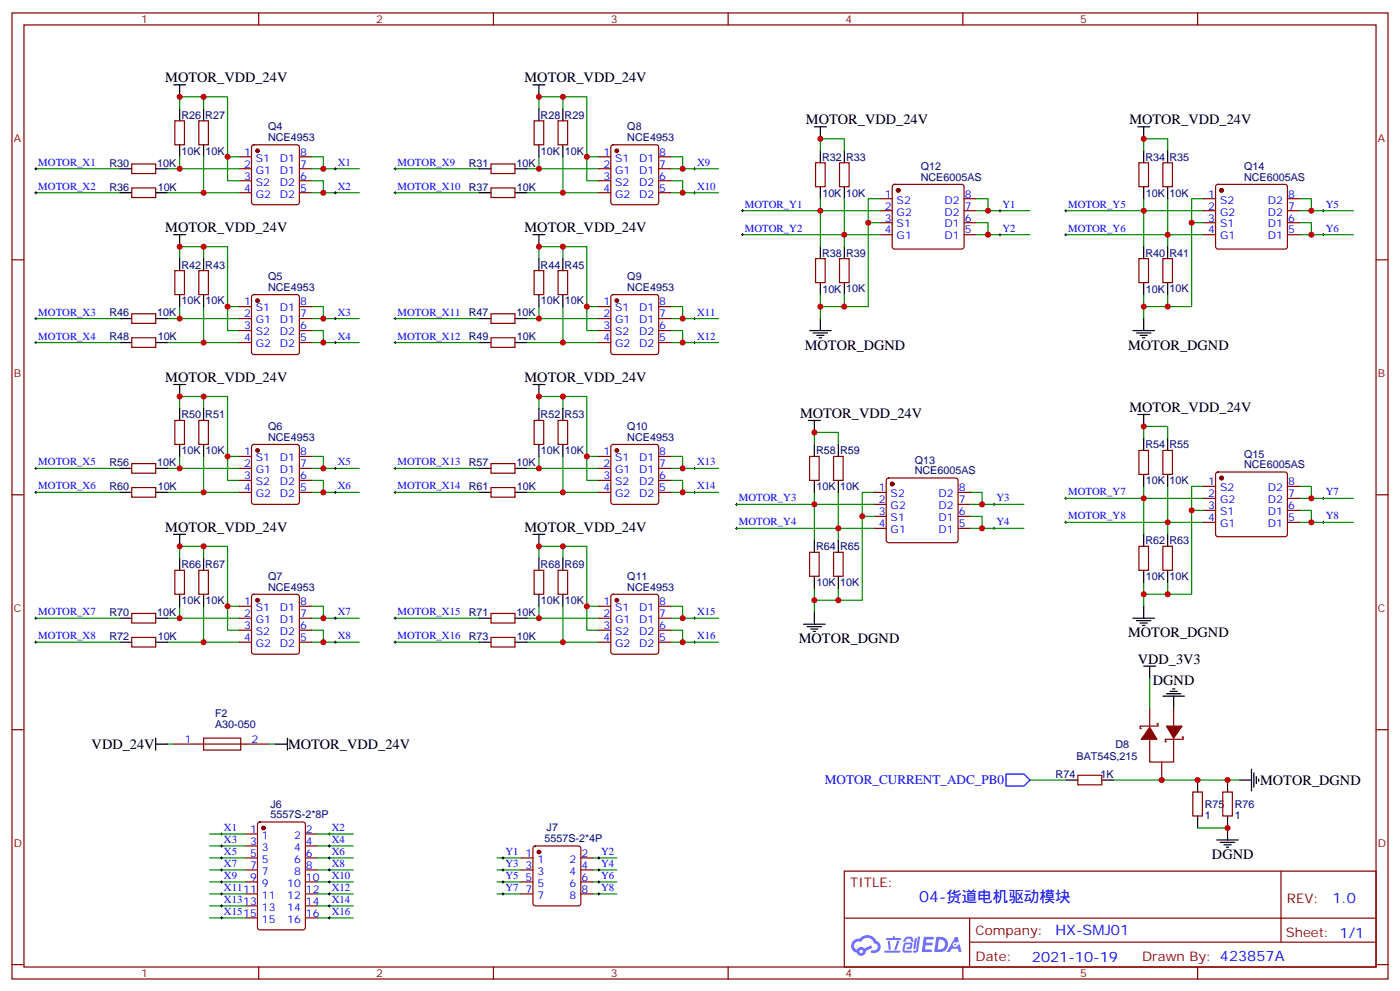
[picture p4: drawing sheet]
<svg xmlns="http://www.w3.org/2000/svg" width="412mm" height="292mm" viewBox="0 0 412 292" stroke-linecap="round" stroke-linejoin="round" font-family="sans-serif">
<g fill="none" stroke="#870000" stroke-width=".35">
<path d="M3.5 3.8h405.4v284.3h-405.4zM7.1 7.3h398.2v277.3h-398.2zM76.2 3.8v3.5M145.3 3.8v3.5M214.5 3.8v3.5M283.6 3.8v3.5M352.8 3.8v3.5M3.5 76.5h3.6M405.3 76.5h3.6M3.5 145.6h3.6M405.3 145.6h3.6M3.5 214.8h3.6"/>
<path d="M405.3 214.8h3.6M248.7 256.4h156.6v28.2h-156.6zM377.3 256.4v20.9M248.7 270.2h156.5M285.6 277.3h119.6M285.6 270.2v14.2M3.5 283.9h3.6M76.2 284.6v3.5M145.3 284.6v3.5M214.5 284.6v3.5M283.6 284.6v3.5M352.8 284.6v3.5"/>
<path d="M405.3 283.9h3.6"/>
</g>
<g fill="#5487ff">
<path d="M272.1 275.7h2.6l.3 .2-.1 .6h-2l-.1 1h1.6l.4 .4-.4 .4h-1.7l-.2 1.1 1.8 .1 .3 .3-.2 .4h-2.9z"/>
<path d="M281.4 275.8h.7l.4 1.3-.7 .3a.74 .74 0 0 0-1.1 .3 .74 .74 0 0 0 .5 1.1 .74 .74 0 0 0 .9-.7l.5-.3 .7 2.4h-.9l-.2-1h-1.9l-.5 1h-.9z"/>
<path d="M269.5 276.2h.6l-.4 2.9a.31 .31 0 0 1-.3 .3 .31 .31 0 0 1-.3-.3z"/>
<path d="M270.4 275.7h.6l-.5 4a.89 .89 0 0 1-.7 .7 .89 .89 0 0 1-.9-.3l1-.5z"/>
<path d="M266.8 275.9l.6-.2 1.2 .1 .5 1.3-.6 .1-.4-.9-1 .1a.95 .95 0 0 1-1 .8l-.1-.2z"/>
<path d="M266.4 277.6l1.8-.2a1.04 1.04 0 0 1 .6 1.1 1.04 1.04 0 0 1-.8 .9h-.7a.29 .29 0 0 1-.3-.4 .29 .29 0 0 1 .3-.2h.7l.2-.8h-1.4l-.4 1.8h1.9a.29 .29 0 0 1 .3 .3 .29 .29 0 0 1-.3 .3h-2l-.4-.3 .2-2.1z"/>
<path d="M260.5 279.8h4.4a.3 .3 0 0 1 .3 .3 .3 .3 0 0 1-.3 .3h-4.3z"/>
<path d="M264.3 276.9h.6l-.5 1.6a1.02 1.02 0 0 1-.7 1.2l-.2-.3z"/>
<path d="M261.5 276.9h.6l.3 2.4-.3 .3-.3-.2z"/>
<path d="M261.1 276.1h1.9l.2-.5h.5l-.1 .5h1.5a.29 .29 0 0 1 .3 .3 .29 .29 0 0 1-.3 .3h-3.9z"/>
<path d="M275.8 275.7l-.6 4.5h1.4a2.27 2.27 0 0 0 2.7-2.3 2.27 2.27 0 0 0-2.7-2.2zM276.6 276.5a1.5 1.5 0 0 1 1.8 1.6 1.5 1.5 0 0 1-1.9 1.3h-.3z"/>
<path d="M251.4 276.9a2.09 2.09 0 0 0 1 3.5 1.37 1.37 0 0 0 1.5 .9 1.37 1.37 0 0 0 1.1-1.4l2-1-.5-.7-1.8 1a1.4 1.4 0 0 0-2.3 .4 1.32 1.32 0 0 1-.6-1.9 1.32 1.32 0 0 1 1.9-.4 2.02 2.02 0 0 1 2-1.3 2.02 2.02 0 0 1 1.8 1.6 1.09 1.09 0 0 1 1.1 1.4 1.09 1.09 0 0 1-1.6 .7 .41 .41 0 0 0-.5 .3 .41 .41 0 0 0 .4 .5 1.89 1.89 0 0 0 2.4-1.2 1.89 1.89 0 0 0-1.2-2.4 2.98 2.98 0 0 0-5-.6l-1 .1zM253.2 280a.52 .52 0 0 1 1 0 .52 .52 0 0 1-1 0z"/>
<circle cx="281.4" cy="278" r=".28"/>
</g>
<g fill="none" stroke="#870000" stroke-width=".35">
<path d="M51.5 35.6h2.8v7h-2.8zM58.6 35.6h2.8v7h-2.8zM157.3 35.6h2.9v7h-2.9zM164.4 35.6h2.8v7h-2.8zM38.8 55.3h7.1v2.8h-7.1zM38.8 48.3h7.1v2.8h-7.1zM70.6 46.1h3.5M70.6 49.7h3.5M70.6 53.2h3.5M70.6 56.7h3.5M74.3 42.8l.5-.2h12.7l.5 .2 .2 .5v16.2l-.2 .5-.5 .3h-12.7l-.5-.3-.2-.5v-16.2zM88.2 46.1h3.5"/>
<path d="M88.2 49.7h3.5M88.2 53.2h3.5M88.2 56.7h3.5M144.6 48.3h7.1v2.8h-7.1zM144.6 55.3h7.1v2.8h-7.1zM176.4 46.1h3.5M176.4 49.7h3.5M176.4 53.2h3.5M176.4 56.7h3.5M180.2 42.8l.4-.2h12.7l.5 .2 .2 .5v16.2l-.2 .5-.5 .3h-12.7l-.5-.3-.2-.5v-16.2zM194 46.1h3.6M194 49.7h3.6"/>
<path d="M194 53.2h3.6M194 56.7h3.6M240.2 47.9h2.9v7.1h-2.9zM247.3 47.9h2.8v7.1h-2.8zM259.3 58.5h3.5M263.1 54.5l.4-.2h19.8l.5 .2 .2 .5v17.6l-.2 .5-.5 .2h-19.8l-.5-.2-.2-.5v-17.6zM284 58.5h3.5M335.5 47.9h2.8v7.1h-2.8zM342.5 47.9h2.9v7.1h-2.9zM354.5 58.5h3.6M358.3 54.5l.5-.2h19.7l.5 .2 .2 .5v17.6l-.2 .5-.5 .2h-19.7l-.5-.2-.2-.5v-17.6zM379.2 58.5h3.6"/>
<path d="M51.5 79.7h2.8v7h-2.8zM58.6 79.7h2.8v7h-2.8zM157.3 79.7h2.9v7h-2.9zM164.4 79.7h2.8v7h-2.8zM240.2 76.1h2.9v7.1h-2.9zM247.3 76.1h2.8v7.1h-2.8zM259.3 62h3.5M259.3 65.5h3.5M259.3 69.1h3.5M284 62h3.5M284 65.5h3.5M284 69.1h3.5"/>
<path d="M335.5 76.1h2.8v7.1h-2.8zM342.5 76.1h2.9v7.1h-2.9zM354.5 62h3.6M354.5 65.5h3.6M354.5 69.1h3.6M379.2 62h3.6M379.2 65.5h3.6M379.2 69.1h3.6M38.8 92.4h7.1v2.8h-7.1zM38.8 99.4h7.1v2.8h-7.1zM70.6 90.2h3.5M70.6 93.8h3.5"/>
<path d="M70.6 97.3h3.5M74.3 86.9l.5-.2h12.7l.5 .2 .2 .5v16.2l-.2 .5-.5 .3h-12.7l-.5-.3-.2-.5v-16.2zM88.2 90.2h3.5M88.2 93.8h3.5M88.2 97.3h3.5M144.6 92.4h7.1v2.8h-7.1zM144.6 99.4h7.1v2.8h-7.1zM176.4 90.2h3.5M176.4 93.8h3.5M176.4 97.3h3.5M180.2 86.9l.4-.2h12.7l.5 .2 .2 .5v16.2l-.2 .5-.5 .3h-12.7l-.5-.3-.2-.5v-16.2zM194 90.2h3.6"/>
<path d="M194 93.8h3.6M194 97.3h3.6M70.6 100.8h3.5M88.2 100.8h3.5M176.4 100.8h3.5M194 100.8h3.6M38.8 136.5h7.1v2.8h-7.1zM51.5 123.8h2.8v7h-2.8zM58.6 123.8h2.8v7h-2.8zM70.6 134.3h3.5M70.6 137.9h3.5M74.3 131l.5-.2h12.7l.5 .2 .2 .5v16.2l-.2 .5-.5 .2h-12.7l-.5-.2-.2-.5v-16.2z"/>
<path d="M88.2 134.3h3.5M88.2 137.9h3.5M144.6 136.5h7.1v2.8h-7.1zM157.3 123.8h2.9v7h-2.9zM164.4 123.8h2.8v7h-2.8zM176.4 134.3h3.5M176.4 137.9h3.5M180.2 131l.4-.2h12.7l.5 .2 .2 .5v16.2l-.2 .5-.5 .2h-12.7l-.5-.2-.2-.5v-16.2zM194 134.3h3.6M194 137.9h3.6M238.5 134.3h2.8v7.1h-2.8zM245.5 134.3h2.9v7.1h-2.9z"/>
<path d="M335.5 132.6h2.8v7h-2.8zM342.5 132.6h2.9v7h-2.9zM358.3 139.1l.5-.2h19.7l.5 .2 .2 .5v17.7l-.2 .5-.5 .2h-19.7l-.5-.3-.2-.4v-17.7zM38.8 143.5h7.1v2.8h-7.1zM70.6 141.4h3.5M70.6 144.9h3.5M88.2 141.4h3.5M88.2 144.9h3.5M144.6 143.5h7.1v2.8h-7.1zM176.4 141.4h3.5M176.4 144.9h3.5M194 141.4h3.6"/>
<path d="M194 144.9h3.6M257.5 144.9h3.6M257.5 148.4h3.6M257.5 152h3.6M257.5 155.5h3.6M261.3 140.9l.5-.2h19.7l.5 .2 .2 .5v17.6l-.2 .5-.5 .2h-19.7l-.5-.2-.2-.5v-17.6zM282.2 144.9h3.6M282.2 148.4h3.6M282.2 152h3.6M282.2 155.5h3.6M354.5 143.2h3.6M354.5 146.7h3.6"/>
<path d="M354.5 150.2h3.6M354.5 153.7h3.6M379.2 143.2h3.6M379.2 146.7h3.6M379.2 150.2h3.6M379.2 153.7h3.6M51.5 167.9h2.8v7h-2.8zM58.6 167.9h2.8v7h-2.8zM70.6 178.4h3.5M74.3 175.1l.5-.2h12.7l.5 .2 .2 .5v16.2l-.2 .5-.5 .2h-12.7l-.5-.2-.2-.5v-16.2zM88.2 178.4h3.5M157.3 167.9h2.9v7h-2.9z"/>
<path d="M164.4 167.9h2.8v7h-2.8zM176.4 178.4h3.5M180.2 175.1l.4-.2h12.7l.5 .2 .2 .5v16.2l-.2 .5-.5 .2h-12.7l-.5-.2-.2-.5v-16.2zM194 178.4h3.6M238.5 162.6h2.8v7h-2.8zM245.5 162.6h2.9v7h-2.9zM335.5 160.8h2.8v7.1h-2.8zM342.5 160.8h2.9v7.1h-2.9zM38.8 180.6h7.1v2.8h-7.1zM38.8 187.6h7.1v2.8h-7.1zM70.6 182h3.5M70.6 185.5h3.5"/>
<path d="M70.6 189h3.5M88.2 182h3.5M88.2 185.5h3.5M88.2 189h3.5M144.6 180.6h7.1v2.8h-7.1zM144.6 187.6h7.1v2.8h-7.1zM176.4 182h3.5M176.4 185.5h3.5M176.4 189h3.5M194 182h3.6M194 185.5h3.6M194 189h3.6"/>
<path d="M51.2 219h28.2M60 217.2h10.9v3.6h-10.9zM338.7 217.2v7.1h7v-7.1M338.7 208.4v5.3M340.8 213h.3v.7h-5.3v.7h.4M345.7 208.4v5.3M348.2 216.9h.3v.7h-5.2v.7h.3M317.5 228.2h7.1v2.8h-7.1zM342.2 224.3v5.3M351.4 233.1h2.8v7.1h-2.8zM360.2 233.1h2.8v7.1h-2.8zM72.3 245.5h3.5"/>
<path d="M72.3 249h3.5M72.3 252.5h3.5M72.3 256h3.5M72.3 259.6h3.5M76.1 242.1l.5-.2h12.7l.6 .5 .1 30.6-.5 .6-12.9 .1-.7-.5-.1-30.6zM90 245.5h3.5M90 249h3.5M90 252.5h3.5M90 256h3.5M90 259.6h3.5M153.5 252.5h3.5M153.5 256h3.5"/>
<path d="M153.5 259.6h3.5M157.2 249.2l.5-.2h12.7l.5 .2 .2 .5v16.2l-.2 .5-.5 .2h-12.7l-.5-.2-.2-.5v-16.2zM171.1 252.5h3.5M171.1 256h3.5M171.1 259.6h3.5M72.3 270.2h3.5M72.3 266.6h3.5M72.3 263.1h3.5M90 270.2h3.5M90 266.6h3.5M90 263.1h3.5M153.5 263.1h3.5"/>
<path d="M171.1 263.1h3.5"/>
</g>
<g fill="#870000" stroke="#870000" stroke-width=".35">
<path d="M343.6 213.7h4.6l-2.5 3.5z"/>
<path d="M338.7 214.1l2.1 3.5h-4.6z"/>
<circle cx="75.8" cy="44.4" r=".53"/>
<circle cx="75.8" cy="88.5" r=".53"/>
<circle cx="75.8" cy="132.6" r=".53"/>
<circle cx="75.8" cy="176.7" r=".53"/>
<circle cx="181.7" cy="44.4" r=".53"/>
<circle cx="181.7" cy="88.5" r=".53"/>
<circle cx="181.7" cy="132.6" r=".53"/>
<circle cx="181.7" cy="176.7" r=".53"/>
<circle cx="77.6" cy="243.7" r=".53"/>
<circle cx="158.7" cy="250.8" r=".53"/>
<circle cx="264.6" cy="56" r=".53"/>
<circle cx="262.8" cy="142.5" r=".53"/>
<circle cx="359.8" cy="56" r=".53"/>
<circle cx="359.8" cy="140.7" r=".53"/>
</g>
<g fill="none" stroke="#000" stroke-width=".35">
<path d="M51.2 25h3.5M52.9 25v3.5M52.9 32v3.6M60 32v3.6M157 25h3.5M158.7 25v3.5M158.7 32v3.6M165.8 32v3.6M239.9 37.3h3.5M241.7 37.3v3.6M335.1 37.3h3.6M336.9 37.3v3.6"/>
<path d="M35.3 56.7h3.5M35.3 49.7h3.5M45.9 56.7h3.5M45.9 49.7h3.5M52.9 42.6v3.5M60 42.6v3.5M141.1 56.7h3.5M141.1 49.7h3.5M151.7 56.7h3.5M151.7 49.7h3.5M158.7 42.6v3.5M165.8 42.6v3.5"/>
<path d="M241.7 44.4v3.5M241.7 55v3.5M248.7 44.4v3.5M248.7 55v3.5M336.9 44.4v3.5M336.9 55v3.5M344 44.4v3.5M344 55v3.5M51.2 69.1h3.5M52.9 69.1v3.5M52.9 76.1v3.6M60 76.1v3.6"/>
<path d="M157 69.1h3.5M158.7 69.1v3.5M158.7 76.1v3.6M165.8 76.1v3.6M241.7 72.6v3.5M248.7 72.6v3.5M336.9 72.6v3.5M344 72.6v3.5M35.3 93.8h3.5M45.9 93.8h3.5M52.9 86.7v3.5M60 86.7v3.5"/>
<path d="M141.1 93.8h3.5M151.7 93.8h3.5M158.7 86.7v3.5M165.8 86.7v3.5M238.5 97.3h6.3M239.5 98h4.3M240.6 98.7h2.1M241.3 99.4h.7M241.7 83.2v3.5M241.7 93.8v3.5M248.7 83.2v3.5M333.7 97.3h6.4"/>
<path d="M334.8 98h4.2M335.8 98.7h2.2M336.5 99.4h.8M336.9 83.2v3.5M336.9 93.8v3.5M344 83.2v3.5M35.3 100.8h3.5M45.9 100.8h3.5M51.2 113.2h3.5M52.9 113.2v3.5M141.1 100.8h3.5M151.7 100.8h3.5"/>
<path d="M157 113.2h3.5M158.7 113.2v3.5M35.3 137.9h3.5M45.9 137.9h3.5M52.9 120.2v3.6M52.9 130.8v3.5M60 120.2v3.6M60 130.8v3.5M141.1 137.9h3.5M151.7 137.9h3.5M158.7 120.2v3.6M158.7 130.8v3.5"/>
<path d="M165.8 120.2v3.6M165.8 130.8v3.5M238.1 123.8h3.6M239.9 123.8v3.5M239.9 130.8v3.5M246.9 130.8v3.5M335.1 122h3.6M336.9 122v3.5M336.9 129v3.6M336.9 139.6v3.6M344 129v3.6M344 139.6v3.6"/>
<path d="M35.3 144.9h3.5M45.9 144.9h3.5M51.2 157.3h3.5M52.9 157.3v3.5M141.1 144.9h3.5M151.7 144.9h3.5M157 157.3h3.5M158.7 157.3v3.5M239.9 141.4v3.5M239.9 159v3.6M246.9 141.4v3.5M246.9 159v3.6"/>
<path d="M336.9 157.3v3.5M344 157.3v3.5M52.9 164.3v3.6M52.9 174.9v3.5M60 164.3v3.6M60 174.9v3.5M158.7 164.3v3.6M158.7 174.9v3.5M165.8 164.3v3.6M165.8 174.9v3.5M239.9 169.6v3.5M246.9 169.6v3.5"/>
<path d="M336.9 167.9v3.5M336.9 178.4v3.6M344 167.9v3.5M35.3 182h3.5M35.3 189h3.5M45.9 182h3.5M45.9 189h3.5M141.1 182h3.5M141.1 189h3.5M151.7 182h3.5M151.7 189h3.5M236.7 183.7h6.4"/>
<path d="M237.8 184.4h4.2M238.8 185.1h2.1M239.5 185.8h.7M239.9 180.2v3.5M333.7 182h6.4M334.8 182.7h4.2M335.8 183.4h2.2M336.5 184.1h.8M336.9 196.1h3.5M338.7 196.1v3.5M45.9 219h3.5M45.9 217.2v3.6"/>
<path d="M81.1 219h3.6M84.7 217.2v3.6M342.5 204.9h6.4M343.6 204.2h4.2M344.7 203.5h2.1M345.4 202.8h.7M345.7 204.9v3.5M314 229.6h3.5M324.6 229.6h3.5M352.8 229.6v3.5M361.6 229.6v3.5M365.1 229.6h3.6"/>
<path d="M368.7 226.4v6.4M369.4 227.5v4.2M370.1 228.5v2.1M370.8 229.2v.7M352.8 240.2v3.5M358.4 247.2h6.4M359.5 247.9h4.2M360.5 248.6h2.2M361.2 249.3h.7M361.6 240.2v7"/>
</g>
<g fill="none" stroke="#008700" stroke-width=".35">
<path d="M52.9 32v-3.5h14.1v24.7h3.6M60 28.5v3.5M158.7 32v-3.5h14.2v24.7h3.5M165.8 28.5v3.5M10.6 56.7h24.7M10.6 49.7h24.7M49.4 56.7h21.2M49.4 49.7h3.5M52.9 46.1v3.6h17.7M60 46.1v10.6M67 46.1h3.6M91.7 46.1h3.5v3.6h-3.5"/>
<path d="M91.7 53.2h3.5v3.5h-3.5M95.2 56.7h10.6M95.2 49.7h10.6M116.4 56.7h24.7M116.4 49.7h24.7M155.2 56.7h21.2M155.2 49.7h3.5M158.7 46.1v3.6h17.7M165.8 46.1v10.6M172.9 46.1h3.5M197.6 53.2h3.5v3.5h-3.5M197.6 46.1h3.5v3.6h-3.5"/>
<path d="M201.1 56.7h10.6M201.1 49.7h10.6M241.7 58.5v3.5h17.6M241.7 44.4v-3.5h7v3.5M248.7 58.5v10.6h-30M259.3 58.5h-3.5v31.7h-7.1M287.5 58.5h3.5v3.5h-3.5M336.9 44.4v-3.5h7.1v3.5M336.9 58.5v3.5h17.6M344 58.5v10.6h-30M354.5 58.5h-3.5v31.7h-7M382.8 58.5h3.5v3.5h-3.5"/>
<path d="M52.9 76.1v-3.5h14.1v24.7h3.6M60 72.6v3.5M158.7 76.1v-3.5h14.2v24.7h3.5M165.8 72.6v3.5M218.7 62h23v10.6M255.8 65.5h3.5M259.3 69.1h-10.6v3.5M287.5 65.5h3.5v3.6h-3.5M291 62h12.4M291 69.1h12.4M314 62h22.9v10.6M351 65.5h3.5"/>
<path d="M354.5 69.1h-10.5v3.5M382.8 65.5h3.5v3.6h-3.5M386.3 62h12.3M386.3 69.1h12.3M10.6 93.8h24.7M49.4 93.8h3.5M52.9 90.2v3.6h17.7M60 90.2v10.6M67 90.2h3.6M91.7 97.3h3.5v3.5h-3.5M91.7 90.2h3.5v3.6h-3.5M95.2 93.8h10.6"/>
<path d="M116.4 93.8h24.7M155.2 93.8h3.5M158.7 90.2v3.6h17.7M165.8 90.2v10.6M172.9 90.2h3.5M197.6 97.3h3.5v3.5h-3.5M197.6 90.2h3.5v3.6h-3.5M201.1 93.8h10.6M241.7 86.7v7.1M248.7 86.7v3.5h-7M336.9 86.7v7.1M344 86.7v3.5h-7.1"/>
<path d="M10.6 100.8h24.7M49.4 100.8h21.2M60 116.7v3.5M95.2 100.8h10.6M116.4 100.8h24.7M155.2 100.8h21.2M165.8 116.7v3.5M201.1 100.8h10.6M10.6 137.9h24.7M49.4 137.9h3.5M52.9 120.2v-3.5h14.1v24.7h3.6M52.9 134.3v3.6h17.7"/>
<path d="M60 134.3v10.6M67 134.3h3.6M91.7 134.3h3.5v3.6h-3.5M95.2 137.9h10.6M116.4 137.9h24.7M155.2 137.9h3.5M158.7 120.2v-3.5h14.2v24.7h3.5M158.7 134.3v3.6h17.7M165.8 134.3v10.6M172.9 134.3h3.5M197.6 134.3h3.5v3.6h-3.5M201.1 137.9h10.6"/>
<path d="M239.9 130.8v-3.5h7v3.5M336.9 129v-3.5h7.1v3.5M10.6 144.9h24.7M49.4 144.9h21.2M91.7 141.4h3.5v3.5h-3.5M95.2 144.9h10.6M116.4 144.9h24.7M155.2 144.9h21.2M197.6 141.4h3.5v3.5h-3.5M201.1 144.9h10.6M217 148.4h22.9v10.6M239.9 144.9v3.5h17.6"/>
<path d="M246.9 144.9v10.6h-29.9M254 152h3.5M257.5 144.9h-3.5v31.8h-7.1M257.5 155.5h-10.6v3.5M285.8 152h3.5v3.5h-3.5M285.8 144.9h3.5v3.5h-3.5M289.3 155.5h12.3M289.3 148.4h12.3M314 146.7h22.9v10.6M336.9 143.2v3.5h17.6M344 143.2v10.5h-30M351 150.2h3.5"/>
<path d="M354.5 143.2h-3.5v31.7h-7M354.5 153.7h-10.5v3.6M382.8 150.2h3.5v3.5h-3.5M382.8 143.2h3.5v3.5h-3.5M386.3 153.7h12.3M386.3 146.7h12.3M52.9 164.3v-3.5h14.1v24.7h3.6M52.9 178.4v3.6h17.7M60 160.8v3.5M60 178.4v10.6M67 178.4h3.6M91.7 178.4h3.5v3.6h-3.5"/>
<path d="M158.7 164.3v-3.5h14.2v24.7h3.5M158.7 178.4v3.6h17.7M165.8 160.8v3.5M165.8 178.4v10.6M172.9 178.4h3.5M197.6 178.4h3.5v3.6h-3.5M239.9 173.1v7.1M246.9 173.1v3.6h-7M336.9 171.4v7M344 171.4v3.5h-7.1M10.6 189h24.7M10.6 182h24.7"/>
<path d="M49.4 189h21.2M49.4 182h3.5M91.7 185.5h3.5v3.5h-3.5M95.2 189h10.6M95.2 182h10.6M116.4 189h24.7M116.4 182h24.7M155.2 189h21.2M155.2 182h3.5M197.6 185.5h3.5v3.5h-3.5M201.1 189h10.6M201.1 182h10.6"/>
<path d="M338.7 199.6v8.8M49.4 219h1.8M79.4 219h1.7M303.4 229.6h10.6M328.1 229.6h37M61.7 245.5h10.6M61.7 249h10.6M61.7 252.5h10.6M61.7 256h10.6M61.7 259.6h10.6M93.5 245.5h10.6M93.5 249h10.6"/>
<path d="M93.5 252.5h10.6M93.5 256h10.6M93.5 259.6h10.6M146.4 252.5h7.1M146.4 256h7.1M146.4 259.6h7.1M174.6 252.5h7.1M174.6 256h7.1M174.6 259.6h7.1M352.8 243.7h8.8M61.7 263.1h10.6M61.7 266.6h10.6"/>
<path d="M61.7 270.2h10.6M93.5 263.1h10.6M93.5 266.6h10.6M93.5 270.2h10.6M146.4 263.1h7.1M174.6 263.1h7.1"/>
</g>
<g fill="none" stroke="#000" stroke-width=".29">
<path d="M10.2 49.7h.7M10.2 56.7h.7M10.6 49.3v.7M10.6 56.4v.7M98.4 49.7h.7M98.4 56.7h.7M98.8 49.3v.7M98.8 56.4v.7M116.1 49.7h.7M116.1 56.7h.7M116.4 49.3v.7M116.4 56.4v.7"/>
<path d="M204.3 49.7h.7M204.3 56.7h.7M204.6 49.3v.7M204.6 56.4v.7M218.4 62h.7M218.4 69.1h.7M218.7 61.7v.7M218.7 68.7v.7M294.2 62h.7M294.2 69.1h.7M294.6 61.7v.7M294.6 68.7v.7"/>
<path d="M313.6 62h.7M313.6 69.1h.7M314 61.7v.7M314 68.7v.7M389.5 62h.7M389.5 69.1h.7M389.8 61.7v.7M389.8 68.7v.7M10.2 93.8h.7M10.6 93.4v.7M98.4 93.8h.7M98.8 93.4v.7"/>
<path d="M116.1 93.8h.7M116.4 93.4v.7M204.3 93.8h.7M204.6 93.4v.7M10.2 100.8h.7M10.6 100.5v.7M98.4 100.8h.7M98.8 100.5v.7M116.1 100.8h.7M116.4 100.5v.7M204.3 100.8h.7M204.6 100.5v.7"/>
<path d="M10.2 137.9h.7M10.6 137.5v.7M98.4 137.9h.7M98.8 137.5v.7M116.1 137.9h.7M116.4 137.5v.7M204.3 137.9h.7M204.6 137.5v.7M10.2 144.9h.7M10.6 144.6v.7M98.4 144.9h.7M98.8 144.6v.7"/>
<path d="M116.1 144.9h.7M116.4 144.6v.7M204.3 144.9h.7M204.6 144.6v.7M216.6 155.5h.7M216.6 148.4h.7M217 148.1v.7M217 155.2v.7M292.5 155.5h.7M292.5 148.4h.7M292.8 148.1v.7M292.8 155.2v.7"/>
<path d="M313.6 153.7h.7M313.6 146.7h.7M314 146.3v.7M314 153.4v.7M389.5 153.7h.7M389.5 146.7h.7M389.8 146.3v.7M389.8 153.4v.7M10.2 189h.7M10.2 182h.7M10.6 181.6v.7M10.6 188.7v.7"/>
<path d="M98.4 189h.7M98.4 182h.7M98.8 181.6v.7M98.8 188.7v.7M116.1 189h.7M116.1 182h.7M116.4 181.6v.7M116.4 188.7v.7M204.3 189h.7M204.3 182h.7M204.6 181.6v.7M204.6 188.7v.7"/>
<path d="M64.9 245.5h.7M64.9 249h.7M64.9 252.5h.7M64.9 256h.7M64.9 259.6h.7M65.3 245.1v.7M65.3 248.6v.7M65.3 252.2v.7M65.3 255.7v.7M65.3 259.2v.7M96.7 245.5h.7M96.7 249h.7"/>
<path d="M96.7 252.5h.7M96.7 256h.7M96.7 259.6h.7M97 245.1v.7M97 248.6v.7M97 252.2v.7M97 255.7v.7M97 259.2v.7M147.8 252.5h.7M147.8 256h.7M147.8 259.6h.7M148.2 252.2v.7"/>
<path d="M148.2 255.7v.7M148.2 259.2v.7M176 252.5h.7M176 256h.7M176 259.6h.7M176.4 252.2v.7M176.4 255.7v.7M176.4 259.2v.7M64.9 263.1h.7M64.9 266.6h.7M64.9 270.2h.7M65.3 262.7v.8"/>
<path d="M65.3 266.3v.7M65.3 269.8v.7M96.7 263.1h.7M96.7 266.6h.7M96.7 270.2h.7M97 262.7v.8M97 266.3v.7M97 269.8v.7M147.8 263.1h.7M148.2 262.7v.8M176 263.1h.7M176.4 262.7v.8"/>
</g>
<path d="M296.3 227.8h5.3l1.8 1.8-1.8 1.8h-5.3z" fill="none" stroke="#00f" stroke-width=".35"/>
<g fill="#c00">
<circle cx="52.9" cy="49.7" r=".88"/>
<circle cx="60" cy="56.7" r=".88"/>
<circle cx="67" cy="46.1" r=".88"/>
<circle cx="60" cy="28.5" r=".88"/>
<circle cx="52.9" cy="28.5" r=".88"/>
<circle cx="60" cy="72.6" r=".88"/>
<circle cx="67" cy="90.2" r=".88"/>
<circle cx="60" cy="100.8" r=".88"/>
<circle cx="52.9" cy="93.8" r=".88"/>
<circle cx="60" cy="116.7" r=".88"/>
<circle cx="67" cy="134.3" r=".88"/>
<circle cx="60" cy="144.9" r=".88"/>
<circle cx="52.9" cy="137.9" r=".88"/>
<circle cx="60" cy="160.8" r=".88"/>
<circle cx="67" cy="178.4" r=".88"/>
<circle cx="60" cy="189" r=".88"/>
<circle cx="52.9" cy="182" r=".88"/>
<circle cx="95.3" cy="56.7" r=".88"/>
<circle cx="95.3" cy="49.7" r=".88"/>
<circle cx="95.3" cy="93.8" r=".88"/>
<circle cx="95.3" cy="100.8" r=".88"/>
<circle cx="95.3" cy="144.9" r=".88"/>
<circle cx="95.3" cy="137.9" r=".88"/>
<circle cx="95.3" cy="182" r=".88"/>
<circle cx="95.3" cy="189" r=".88"/>
<circle cx="201.1" cy="49.7" r=".88"/>
<circle cx="201.1" cy="56.7" r=".88"/>
<circle cx="165.8" cy="28.5" r=".88"/>
<circle cx="172.9" cy="46.1" r=".88"/>
<circle cx="165.8" cy="56.7" r=".88"/>
<circle cx="158.8" cy="49.7" r=".88"/>
<circle cx="201.1" cy="93.8" r=".88"/>
<circle cx="201.1" cy="100.8" r=".88"/>
<circle cx="165.8" cy="72.6" r=".88"/>
<circle cx="172.9" cy="90.2" r=".88"/>
<circle cx="165.8" cy="100.8" r=".88"/>
<circle cx="158.8" cy="93.8" r=".88"/>
<circle cx="201.1" cy="137.9" r=".88"/>
<circle cx="201.1" cy="144.9" r=".88"/>
<circle cx="165.8" cy="116.7" r=".88"/>
<circle cx="172.9" cy="134.3" r=".88"/>
<circle cx="165.8" cy="144.9" r=".88"/>
<circle cx="158.8" cy="137.9" r=".88"/>
<circle cx="201.1" cy="182" r=".88"/>
<circle cx="201.1" cy="189" r=".88"/>
<circle cx="165.8" cy="160.8" r=".88"/>
<circle cx="172.9" cy="178.4" r=".88"/>
<circle cx="165.8" cy="189" r=".88"/>
<circle cx="158.8" cy="182" r=".88"/>
<circle cx="52.9" cy="72.6" r=".88"/>
<circle cx="158.8" cy="28.5" r=".88"/>
<circle cx="158.8" cy="72.6" r=".88"/>
<circle cx="158.8" cy="116.7" r=".88"/>
<circle cx="52.9" cy="116.7" r=".88"/>
<circle cx="52.9" cy="160.8" r=".88"/>
<circle cx="158.8" cy="160.8" r=".88"/>
<circle cx="241.7" cy="62" r=".88"/>
<circle cx="248.7" cy="69.1" r=".88"/>
<circle cx="241.7" cy="90.2" r=".88"/>
<circle cx="291" cy="62" r=".88"/>
<circle cx="291" cy="69.1" r=".88"/>
<circle cx="289.3" cy="155.5" r=".88"/>
<circle cx="289.3" cy="148.4" r=".88"/>
<circle cx="239.9" cy="176.7" r=".88"/>
<circle cx="246.9" cy="155.5" r=".88"/>
<circle cx="239.9" cy="148.4" r=".88"/>
<circle cx="386.3" cy="69.1" r=".88"/>
<circle cx="386.3" cy="62" r=".88"/>
<circle cx="336.9" cy="90.2" r=".88"/>
<circle cx="344" cy="69.1" r=".88"/>
<circle cx="336.9" cy="62" r=".88"/>
<circle cx="386.3" cy="153.7" r=".88"/>
<circle cx="386.3" cy="146.7" r=".88"/>
<circle cx="336.9" cy="174.9" r=".88"/>
<circle cx="344" cy="153.7" r=".88"/>
<circle cx="336.9" cy="146.7" r=".88"/>
<circle cx="361.6" cy="243.7" r=".88"/>
<circle cx="361.6" cy="229.6" r=".88"/>
<circle cx="352.8" cy="229.6" r=".88"/>
<circle cx="342.2" cy="229.6" r=".88"/>
<circle cx="241.7" cy="40.9" r=".88"/>
<circle cx="248.7" cy="90.2" r=".88"/>
<circle cx="255.8" cy="65.5" r=".88"/>
<circle cx="344" cy="90.2" r=".88"/>
<circle cx="336.9" cy="40.9" r=".88"/>
<circle cx="351" cy="65.5" r=".88"/>
<circle cx="344" cy="174.9" r=".88"/>
<circle cx="351" cy="150.2" r=".88"/>
<circle cx="336.9" cy="125.5" r=".88"/>
<circle cx="239.9" cy="127.3" r=".88"/>
<circle cx="246.9" cy="176.7" r=".88"/>
<circle cx="254" cy="152" r=".88"/>
</g>
<text font-size="4.6" fill="#00f" x="270.8" y="265.4">04-货道电机驱动模块</text>
<g font-size="4.2">
<text x="48.7" y="24.3">MOTOR_VDD_24V</text>
<text x="154.5" y="24.3">MOTOR_VDD_24V</text>
<text x="237.4" y="36.6">MOTOR_VDD_24V</text>
<text x="332.7" y="36.6">MOTOR_VDD_24V</text>
<text x="48.7" y="68.4">MOTOR_VDD_24V</text>
<text x="154.5" y="68.4">MOTOR_VDD_24V</text>
<text x="237.1" y="102.9">MOTOR_DGND</text>
<text x="332.3" y="102.9">MOTOR_DGND</text>
<text x="48.7" y="112.5">MOTOR_VDD_24V</text>
<text x="154.5" y="112.5">MOTOR_VDD_24V</text>
<text x="235.7" y="123">MOTOR_VDD_24V</text>
<text x="332.7" y="121.3">MOTOR_VDD_24V</text>
<text x="48.7" y="156.6">MOTOR_VDD_24V</text>
<text x="154.5" y="156.6">MOTOR_VDD_24V</text>
<text x="235.3" y="189.4">MOTOR_DGND</text>
<text x="332.3" y="187.6">MOTOR_DGND</text>
<text x="335.1" y="195.4">VDD_3V3</text>
<text x="339.6" y="201.7">DGND</text>
<text x="27" y="220.4">VDD_24V</text>
<text x="84.8" y="220.4">MOTOR_VDD_24V</text>
<text x="371.2" y="231">MOTOR_DGND</text>
<text x="357" y="252.9">DGND</text>
</g>
<g font-size="4.2" fill="#00f">
<text x="392.5" y="265.7">1.0</text>
<text x="310.9" y="275.2">HX-SMJ01</text>
<text x="304" y="283">2021-10-19</text>
</g>
<text font-size="3.9" fill="#00f" x="243" y="230.8">MOTOR_CURRENT_ADC_PB0</text>
<g font-size="3.9" fill="#800">
<text x="250.5" y="261">TITLE:</text>
<text x="379.1" y="265.7">REV:</text>
<text x="287.4" y="275.2">Company:</text>
<text x="378.7" y="275.8">Sheet: 1/1</text>
<text x="287.4" y="282.9">Date:</text>
<text x="336.4" y="282.9">Drawn By: 423857A</text>
</g>
<g font-size="3.2" fill="#800">
<text x="41.6" y="6.8">1</text>
<text x="110.8" y="6.8">2</text>
<text x="179.9" y="6.8">3</text>
<text x="249.1" y="6.8">4</text>
<text x="318.2" y="6.8">5</text>
<text x="4.1" y="41.9">A</text>
<text x="405.9" y="41.9">A</text>
<text x="4.1" y="111.1">B</text>
<text x="405.9" y="111.1">B</text>
<text x="4.1" y="180.2">C</text>
<text x="405.9" y="180.2">C</text>
<text x="4.1" y="249.3">D</text>
<text x="405.9" y="249.3">D</text>
<text x="41.6" y="287.6">1</text>
<text x="110.8" y="287.6">2</text>
<text x="179.9" y="287.6">3</text>
<text x="249.1" y="287.6">4</text>
<text x="318.2" y="287.6">5</text>
</g>
<g font-size="3.2" fill="#000080">
<text x="53.4" y="34.9">R26</text>
<text x="60.5" y="34.9">R27</text>
<text x="159.3" y="34.9">R28</text>
<text x="166.3" y="34.9">R29</text>
<text x="78.9" y="41.6">NCE4953</text>
<text x="78.9" y="38.4">Q4</text>
<text x="184.8" y="41.6">NCE4953</text>
<text x="184.8" y="38.4">Q8</text>
<text x="53.5" y="45.5">10K</text>
<text x="60.6" y="45.5">10K</text>
<text x="159.3" y="45.5">10K</text>
<text x="166.4" y="45.5">10K</text>
<text x="242.2" y="47.3">R32</text>
<text x="249.2" y="47.3">R33</text>
<text x="337.4" y="47.3">R34</text>
<text x="344.5" y="47.3">R35</text>
<text x="32.3" y="49.1">R30</text>
<text x="46.3" y="49.1">10K</text>
<text x="138.1" y="49.1">R31</text>
<text x="152.2" y="49.1">10K</text>
<text x="271.2" y="53.2">NCE6005AS</text>
<text x="271.2" y="50">Q12</text>
<text x="366.5" y="53.2">NCE6005AS</text>
<text x="366.5" y="50">Q14</text>
<text x="32.3" y="56.1">R36</text>
<text x="46.4" y="56.1">10K</text>
<text x="138.1" y="56.1">R37</text>
<text x="152.3" y="56.1">10K</text>
<text x="242.2" y="57.9">10K</text>
<text x="249.3" y="57.9">10K</text>
<text x="337.5" y="57.9">10K</text>
<text x="344.5" y="57.9">10K</text>
<text x="242.2" y="75.5">R38</text>
<text x="249.2" y="75.5">R39</text>
<text x="337.4" y="75.5">R40</text>
<text x="344.5" y="75.5">R41</text>
<text x="53.4" y="79">R42</text>
<text x="60.5" y="79">R43</text>
<text x="78.9" y="82.5">Q5</text>
<text x="159.3" y="79">R44</text>
<text x="166.3" y="79">R45</text>
<text x="184.8" y="82.5">Q9</text>
<text x="53.5" y="89.6">10K</text>
<text x="60.6" y="89.6">10K</text>
<text x="78.9" y="85.7">NCE4953</text>
<text x="159.3" y="89.6">10K</text>
<text x="166.4" y="89.6">10K</text>
<text x="184.8" y="85.7">NCE4953</text>
<text x="242.2" y="86.1">10K</text>
<text x="249.3" y="86.1">10K</text>
<text x="337.5" y="86.1">10K</text>
<text x="344.5" y="86.1">10K</text>
<text x="32.3" y="93.2">R46</text>
<text x="46.3" y="93.2">10K</text>
<text x="138.1" y="93.2">R47</text>
<text x="152.2" y="93.2">10K</text>
<text x="32.3" y="100.2">R48</text>
<text x="46.4" y="100.2">10K</text>
<text x="138.1" y="100.2">R49</text>
<text x="152.3" y="100.2">10K</text>
<text x="53.4" y="123.1">R50</text>
<text x="60.5" y="123.1">R51</text>
<text x="159.3" y="123.1">R52</text>
<text x="166.3" y="123.1">R53</text>
<text x="78.9" y="129.8">NCE4953</text>
<text x="78.9" y="126.6">Q6</text>
<text x="184.8" y="129.8">NCE4953</text>
<text x="184.8" y="126.6">Q10</text>
<text x="337.4" y="131.9">R54</text>
<text x="344.5" y="132">R55</text>
<text x="32.3" y="137.2">R56</text>
<text x="46.3" y="137.2">10K</text>
<text x="53.5" y="133.7">10K</text>
<text x="60.6" y="133.7">10K</text>
<text x="138.1" y="137.2">R57</text>
<text x="152.2" y="137.2">10K</text>
<text x="159.3" y="133.7">10K</text>
<text x="166.4" y="133.7">10K</text>
<text x="240.4" y="133.7">R58</text>
<text x="247.5" y="133.7">R59</text>
<text x="269.4" y="136.5">Q13</text>
<text x="366.5" y="137.9">NCE6005AS</text>
<text x="366.5" y="134.7">Q15</text>
<text x="269.4" y="139.6">NCE6005AS</text>
<text x="337.5" y="142.5">10K</text>
<text x="344.5" y="142.5">10K</text>
<text x="32.3" y="144.3">R60</text>
<text x="46.4" y="144.3">10K</text>
<text x="138.1" y="144.3">R61</text>
<text x="152.3" y="144.3">10K</text>
<text x="240.5" y="144.3">10K</text>
<text x="247.5" y="144.3">10K</text>
<text x="240.4" y="161.9">R64</text>
<text x="247.5" y="161.9">R65</text>
<text x="337.4" y="160.2">R62</text>
<text x="344.5" y="160.2">R63</text>
<text x="53.4" y="167.2">R66</text>
<text x="60.5" y="167.2">R67</text>
<text x="159.3" y="167.2">R68</text>
<text x="166.3" y="167.2">R69</text>
<text x="78.9" y="173.8">NCE4953</text>
<text x="78.9" y="170.7">Q7</text>
<text x="184.8" y="173.8">NCE4953</text>
<text x="184.8" y="170.7">Q11</text>
<text x="240.5" y="172.5">10K</text>
<text x="247.5" y="172.5">10K</text>
<text x="337.5" y="170.8">10K</text>
<text x="344.5" y="170.8">10K</text>
<text x="53.5" y="177.8">10K</text>
<text x="60.6" y="177.8">10K</text>
<text x="159.3" y="177.8">10K</text>
<text x="166.4" y="177.8">10K</text>
<text x="32.3" y="181.3">R70</text>
<text x="46.3" y="181.3">10K</text>
<text x="138.1" y="181.3">R71</text>
<text x="152.2" y="181.3">10K</text>
<text x="32.3" y="188.4">R72</text>
<text x="46.4" y="188.4">10K</text>
<text x="138.1" y="188.4">R73</text>
<text x="152.3" y="188.4">10K</text>
<text x="63.3" y="214.3">A30-050</text>
<text x="63.3" y="211.1">F2</text>
<text x="328.6" y="220.2">D8</text>
<text x="317.1" y="223.6">BAT54S,215</text>
<text x="311" y="228.9">R74</text>
<text x="324.1" y="229">1K</text>
<text x="79.7" y="237.8">J6</text>
<text x="354.9" y="237.8">R75</text>
<text x="363.7" y="237.8">R76</text>
<text x="79.7" y="240.8">5557S-2*8P</text>
<text x="161" y="244.7">J7</text>
<text x="354.9" y="241">1</text>
<text x="363.7" y="241">1</text>
<text x="160.4" y="247.8">5557S-2*4P</text>
</g>
<g font-size="3.2" fill="#00f">
<text x="71.9" y="45.8">1</text>
<text x="75.4" y="47.6">S1</text>
<text x="82.4" y="47.6">D1</text>
<text x="88.4" y="45.8">8</text>
<text x="177.7" y="45.8">1</text>
<text x="181.2" y="47.6">S1</text>
<text x="188.3" y="47.6">D1</text>
<text x="194.2" y="45.8">8</text>
<text x="11.3" y="48.8">MOTOR_X1</text>
<text x="71.9" y="49.3">2</text>
<text x="71.9" y="52.8">3</text>
<text x="75.4" y="51.1">G1</text>
<text x="82.4" y="51.1">D1</text>
<text x="88.4" y="52.8">6</text>
<text x="88.4" y="49.3">7</text>
<text x="99.5" y="48.8">X1</text>
<text x="117.1" y="48.8">MOTOR_X9</text>
<text x="177.7" y="49.3">2</text>
<text x="177.7" y="52.8">3</text>
<text x="181.2" y="51.1">G1</text>
<text x="188.3" y="51.1">D1</text>
<text x="194.2" y="52.8">6</text>
<text x="194.2" y="49.3">7</text>
<text x="205.3" y="48.8">X9</text>
<text x="11.3" y="55.8">MOTOR_X2</text>
<text x="71.9" y="56.4">4</text>
<text x="75.4" y="54.6">S2</text>
<text x="75.4" y="58.1">G2</text>
<text x="82.4" y="58.1">D2</text>
<text x="82.4" y="54.6">D2</text>
<text x="88.4" y="56.4">5</text>
<text x="99.5" y="55.8">X2</text>
<text x="117.1" y="55.8">MOTOR_X10</text>
<text x="177.7" y="56.4">4</text>
<text x="181.2" y="54.6">S2</text>
<text x="181.2" y="58.1">G2</text>
<text x="188.3" y="58.1">D2</text>
<text x="188.3" y="54.6">D2</text>
<text x="194.2" y="56.4">5</text>
<text x="205.3" y="55.8">X10</text>
<text x="260.6" y="58.1">1</text>
<text x="264.1" y="59.9">S2</text>
<text x="278.2" y="59.9">D2</text>
<text x="284.2" y="58.1">8</text>
<text x="355.9" y="58.1">1</text>
<text x="359.4" y="59.9">S2</text>
<text x="373.5" y="59.9">D2</text>
<text x="379.4" y="58.1">8</text>
<text x="219.4" y="61.1">MOTOR_Y1</text>
<text x="260.6" y="61.7">2</text>
<text x="260.6" y="65.2">3</text>
<text x="264.1" y="63.4">G2</text>
<text x="278.2" y="63.4">D2</text>
<text x="284.2" y="65.2">6</text>
<text x="284.2" y="61.7">7</text>
<text x="295.3" y="61.1">Y1</text>
<text x="314.7" y="61.1">MOTOR_Y5</text>
<text x="355.9" y="61.7">2</text>
<text x="355.9" y="65.2">3</text>
<text x="359.4" y="63.4">G2</text>
<text x="373.5" y="63.4">D2</text>
<text x="379.4" y="65.2">6</text>
<text x="379.4" y="61.7">7</text>
<text x="390.5" y="61.1">Y5</text>
<text x="219.4" y="68.2">MOTOR_Y2</text>
<text x="260.6" y="68.7">4</text>
<text x="264.1" y="67">S1</text>
<text x="264.1" y="70.5">G1</text>
<text x="278.2" y="70.5">D1</text>
<text x="278.2" y="67">D1</text>
<text x="284.2" y="68.7">5</text>
<text x="295.3" y="68.2">Y2</text>
<text x="314.7" y="68.2">MOTOR_Y6</text>
<text x="355.9" y="68.7">4</text>
<text x="359.4" y="67">S1</text>
<text x="359.4" y="70.5">G1</text>
<text x="373.5" y="70.5">D1</text>
<text x="373.5" y="67">D1</text>
<text x="379.4" y="68.7">5</text>
<text x="390.5" y="68.2">Y6</text>
<text x="71.9" y="89.9">1</text>
<text x="88.4" y="89.9">8</text>
<text x="177.7" y="89.9">1</text>
<text x="194.2" y="89.9">8</text>
<text x="11.3" y="92.9">MOTOR_X3</text>
<text x="71.9" y="93.4">2</text>
<text x="75.4" y="91.7">S1</text>
<text x="75.4" y="95.2">G1</text>
<text x="82.4" y="95.2">D1</text>
<text x="82.4" y="91.7">D1</text>
<text x="88.4" y="93.4">7</text>
<text x="99.5" y="92.9">X3</text>
<text x="117.1" y="92.9">MOTOR_X11</text>
<text x="177.7" y="93.4">2</text>
<text x="181.2" y="91.7">S1</text>
<text x="181.2" y="95.2">G1</text>
<text x="188.3" y="95.2">D1</text>
<text x="188.3" y="91.7">D1</text>
<text x="194.2" y="93.4">7</text>
<text x="205.3" y="92.9">X11</text>
<text x="11.3" y="99.9">MOTOR_X4</text>
<text x="71.9" y="96.9">3</text>
<text x="71.9" y="100.5">4</text>
<text x="75.4" y="98.7">S2</text>
<text x="82.4" y="98.7">D2</text>
<text x="88.4" y="100.5">5</text>
<text x="88.4" y="96.9">6</text>
<text x="99.5" y="99.9">X4</text>
<text x="117.1" y="99.9">MOTOR_X12</text>
<text x="177.7" y="96.9">3</text>
<text x="177.7" y="100.5">4</text>
<text x="181.2" y="98.7">S2</text>
<text x="188.3" y="98.7">D2</text>
<text x="194.2" y="100.5">5</text>
<text x="194.2" y="96.9">6</text>
<text x="205.3" y="99.9">X12</text>
<text x="75.4" y="102.2">G2</text>
<text x="82.4" y="102.2">D2</text>
<text x="181.2" y="102.2">G2</text>
<text x="188.3" y="102.2">D2</text>
<text x="11.3" y="137">MOTOR_X5</text>
<text x="71.9" y="134">1</text>
<text x="71.9" y="137.5">2</text>
<text x="75.4" y="135.7">S1</text>
<text x="82.4" y="135.7">D1</text>
<text x="88.4" y="137.5">7</text>
<text x="88.4" y="134">8</text>
<text x="99.5" y="137">X5</text>
<text x="117.1" y="137">MOTOR_X13</text>
<text x="177.7" y="134">1</text>
<text x="177.7" y="137.5">2</text>
<text x="181.2" y="135.7">S1</text>
<text x="188.3" y="135.7">D1</text>
<text x="194.2" y="137.5">7</text>
<text x="194.2" y="134">8</text>
<text x="205.3" y="137">X13</text>
<text x="71.9" y="141">3</text>
<text x="75.4" y="139.3">G1</text>
<text x="75.4" y="142.8">S2</text>
<text x="82.4" y="142.8">D2</text>
<text x="82.4" y="139.3">D1</text>
<text x="88.4" y="141">6</text>
<text x="177.7" y="141">3</text>
<text x="181.2" y="139.3">G1</text>
<text x="181.2" y="142.8">S2</text>
<text x="188.3" y="142.8">D2</text>
<text x="188.3" y="139.3">D1</text>
<text x="194.2" y="141">6</text>
<text x="355.9" y="142.8">1</text>
<text x="379.4" y="142.8">8</text>
<text x="11.3" y="144">MOTOR_X6</text>
<text x="71.9" y="144.6">4</text>
<text x="75.4" y="146.3">G2</text>
<text x="82.4" y="146.3">D2</text>
<text x="88.4" y="144.6">5</text>
<text x="99.5" y="144">X6</text>
<text x="117.1" y="144">MOTOR_X14</text>
<text x="177.7" y="144.6">4</text>
<text x="181.2" y="146.3">G2</text>
<text x="188.3" y="146.3">D2</text>
<text x="194.2" y="144.6">5</text>
<text x="205.3" y="144">X14</text>
<text x="217.7" y="147.6">MOTOR_Y3</text>
<text x="258.9" y="144.6">1</text>
<text x="258.9" y="148.1">2</text>
<text x="262.4" y="146.3">S2</text>
<text x="262.4" y="149.9">G2</text>
<text x="276.5" y="149.9">D2</text>
<text x="276.5" y="146.3">D2</text>
<text x="282.4" y="148.1">7</text>
<text x="282.4" y="144.6">8</text>
<text x="293.5" y="147.6">Y3</text>
<text x="314.7" y="145.8">MOTOR_Y7</text>
<text x="355.9" y="146.3">2</text>
<text x="355.9" y="149.9">3</text>
<text x="359.4" y="144.6">S2</text>
<text x="359.4" y="148.1">G2</text>
<text x="373.5" y="148.1">D2</text>
<text x="373.5" y="144.6">D2</text>
<text x="379.4" y="149.9">6</text>
<text x="379.4" y="146.3">7</text>
<text x="390.5" y="145.8">Y7</text>
<text x="217.7" y="154.6">MOTOR_Y4</text>
<text x="258.9" y="151.6">3</text>
<text x="258.9" y="155.2">4</text>
<text x="262.4" y="153.4">S1</text>
<text x="276.5" y="153.4">D1</text>
<text x="282.4" y="155.2">5</text>
<text x="282.4" y="151.6">6</text>
<text x="293.5" y="154.6">Y4</text>
<text x="314.7" y="152.9">MOTOR_Y8</text>
<text x="355.9" y="153.4">4</text>
<text x="359.4" y="151.6">S1</text>
<text x="359.4" y="155.2">G1</text>
<text x="373.5" y="155.2">D1</text>
<text x="373.5" y="151.6">D1</text>
<text x="379.4" y="153.4">5</text>
<text x="390.5" y="152.9">Y8</text>
<text x="262.4" y="156.9">G1</text>
<text x="276.5" y="156.9">D1</text>
<text x="71.9" y="178.1">1</text>
<text x="75.4" y="179.8">S1</text>
<text x="82.4" y="179.8">D1</text>
<text x="88.4" y="178.1">8</text>
<text x="177.7" y="178.1">1</text>
<text x="181.2" y="179.8">S1</text>
<text x="188.3" y="179.8">D1</text>
<text x="194.2" y="178.1">8</text>
<text x="11.3" y="181.1">MOTOR_X7</text>
<text x="71.9" y="181.6">2</text>
<text x="71.9" y="185.1">3</text>
<text x="75.4" y="183.4">G1</text>
<text x="82.4" y="183.4">D1</text>
<text x="88.4" y="185.1">6</text>
<text x="88.4" y="181.6">7</text>
<text x="99.5" y="181.1">X7</text>
<text x="117.1" y="181.1">MOTOR_X15</text>
<text x="177.7" y="181.6">2</text>
<text x="177.7" y="185.1">3</text>
<text x="181.2" y="183.4">G1</text>
<text x="188.3" y="183.4">D1</text>
<text x="194.2" y="185.1">6</text>
<text x="194.2" y="181.6">7</text>
<text x="205.3" y="181.1">X15</text>
<text x="11.3" y="188.1">MOTOR_X8</text>
<text x="71.9" y="188.7">4</text>
<text x="75.4" y="186.9">S2</text>
<text x="75.4" y="190.4">G2</text>
<text x="82.4" y="190.4">D2</text>
<text x="82.4" y="186.9">D2</text>
<text x="88.4" y="188.7">5</text>
<text x="99.5" y="188.1">X8</text>
<text x="117.1" y="188.1">MOTOR_X16</text>
<text x="177.7" y="188.7">4</text>
<text x="181.2" y="186.9">S2</text>
<text x="181.2" y="190.4">G2</text>
<text x="188.3" y="190.4">D2</text>
<text x="188.3" y="186.9">D2</text>
<text x="194.2" y="188.7">5</text>
<text x="205.3" y="188.1">X16</text>
<text x="54.4" y="218.7">1</text>
<text x="74.1" y="218.7">2</text>
<text x="66" y="244.6">X1</text>
<text x="73.7" y="245.1">1</text>
<text x="90.1" y="245.1">2</text>
<text x="97.7" y="244.6">X2</text>
<text x="66" y="248.1">X3</text>
<text x="66" y="251.6">X5</text>
<text x="73.7" y="248.6">3</text>
<text x="77.2" y="246.9">1</text>
<text x="77.2" y="250.4">3</text>
<text x="86.6" y="250.4">4</text>
<text x="86.6" y="246.9">2</text>
<text x="90.1" y="248.6">4</text>
<text x="97.7" y="248.1">X4</text>
<text x="97.7" y="251.6">X6</text>
<text x="148.9" y="251.6">Y1</text>
<text x="177.1" y="251.6">Y2</text>
<text x="66" y="255.2">X7</text>
<text x="73.7" y="252.2">5</text>
<text x="73.7" y="255.7">7</text>
<text x="77.2" y="253.9">5</text>
<text x="77.2" y="257.5">7</text>
<text x="86.6" y="257.5">8</text>
<text x="86.6" y="253.9">6</text>
<text x="90.1" y="255.7">8</text>
<text x="90.1" y="252.2">6</text>
<text x="97.7" y="255.2">X8</text>
<text x="148.9" y="255.2">Y3</text>
<text x="154.8" y="252.2">1</text>
<text x="154.8" y="255.7">3</text>
<text x="158.3" y="253.9">1</text>
<text x="158.3" y="257.5">3</text>
<text x="167.8" y="257.5">4</text>
<text x="167.8" y="253.9">2</text>
<text x="171.3" y="255.7">4</text>
<text x="171.3" y="252.2">2</text>
<text x="177.1" y="255.2">Y4</text>
<text x="66" y="258.7">X9</text>
<text x="66" y="262.2">X1111</text>
<text x="73.7" y="259.2">9</text>
<text x="77.2" y="261">9</text>
<text x="84.6" y="261">10</text>
<text x="90.1" y="262.7">12</text>
<text x="90.1" y="259.2">10</text>
<text x="97.7" y="258.7">X10</text>
<text x="97.7" y="262.2">X12</text>
<text x="148.9" y="262.2">Y7</text>
<text x="148.9" y="258.7">Y5</text>
<text x="154.8" y="259.2">5</text>
<text x="154.8" y="262.7">7</text>
<text x="158.3" y="261">5</text>
<text x="167.8" y="261">6</text>
<text x="171.3" y="262.7">8</text>
<text x="171.3" y="259.2">6</text>
<text x="177.1" y="262.2">Y8</text>
<text x="177.1" y="258.7">Y6</text>
<text x="66" y="265.7">X1313</text>
<text x="66" y="269.3">X1515</text>
<text x="77.2" y="264.5">11</text>
<text x="77.2" y="268">13</text>
<text x="84.6" y="268">14</text>
<text x="84.6" y="264.5">12</text>
<text x="90.1" y="269.8">16</text>
<text x="90.1" y="266.3">14</text>
<text x="97.7" y="265.7">X14</text>
<text x="97.7" y="269.3">X16</text>
<text x="158.3" y="264.5">7</text>
<text x="167.8" y="264.5">8</text>
<text x="77.2" y="271.6">15</text>
<text x="84.6" y="271.6">16</text>
</g>
</svg>
